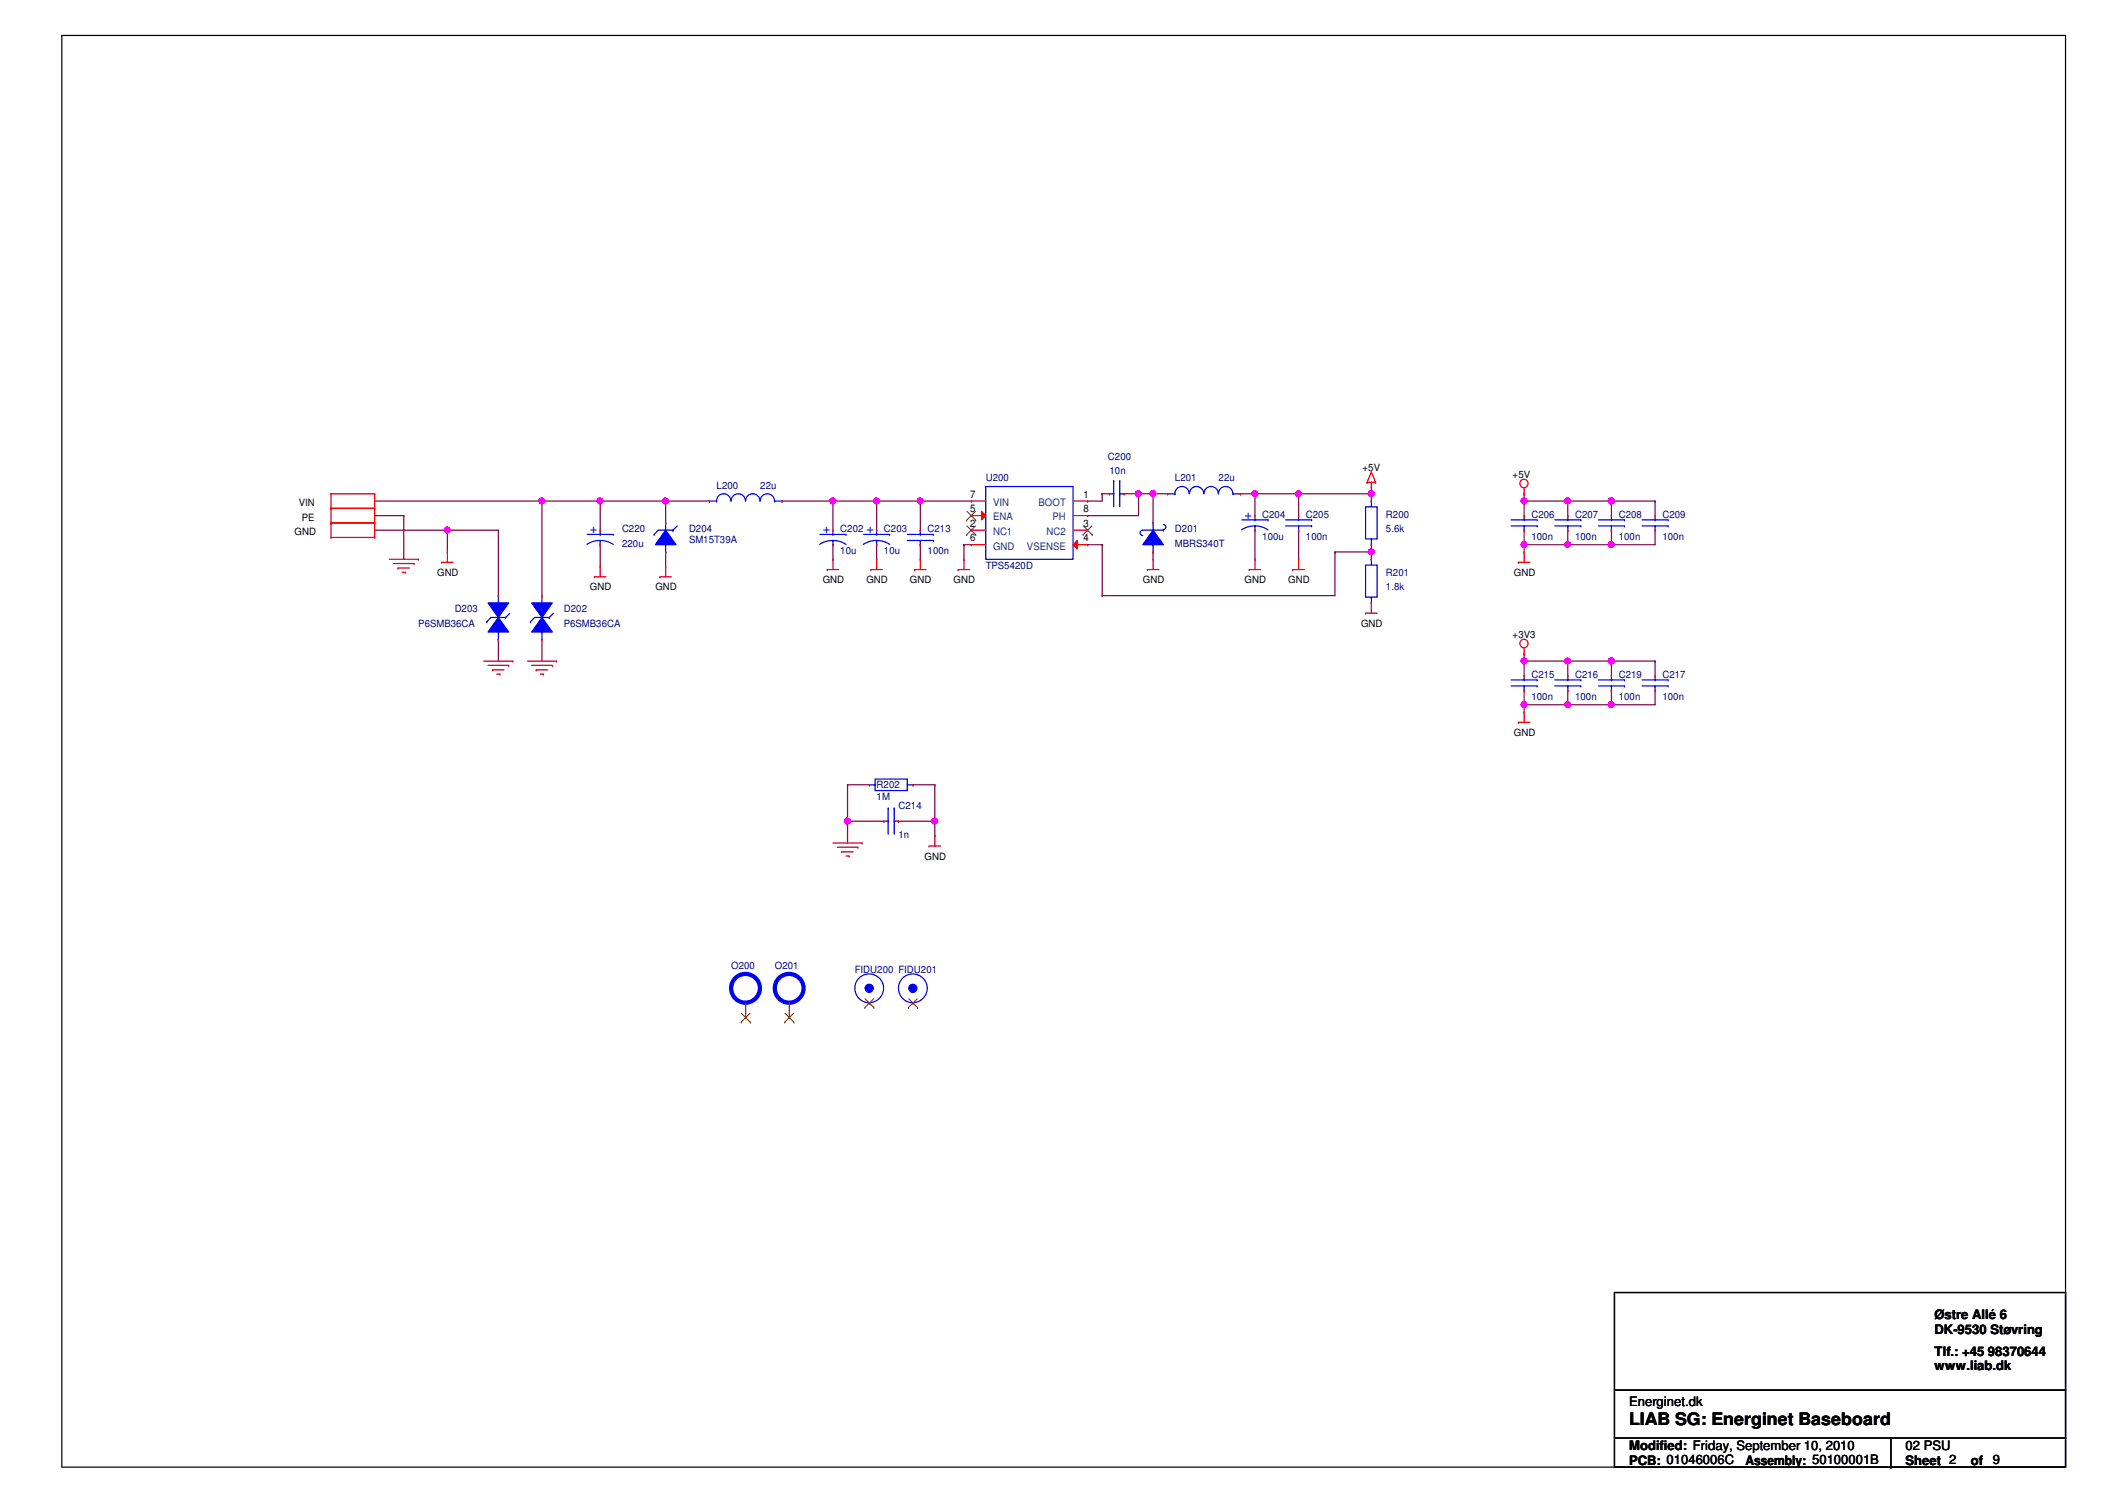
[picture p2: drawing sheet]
<svg xmlns="http://www.w3.org/2000/svg" width="297mm" height="210mm" viewBox="0 0 297 210" stroke-linecap="round" stroke-linejoin="round" font-family="sans-serif">
<path d="M8.6 5h279.9v199.9h-279.9z" fill="none" stroke="#000" stroke-width=".17"/>
<path d="M116.3 76.1h.1M116.3 76.1v2M122.4 76.1h.1M122.4 76.1v2M128.5 76.1h.1M128.5 70h.1M128.5 70v4M128.5 76.1v2M134.6 76.1h.1M134.6 76.1v2M134.6 76.1h1" fill="none" stroke="#800040" stroke-width=".17"/>
<circle cx="128.5" cy="70" r=".4" fill="#f0f"/>
<circle cx="128.5" cy="70" r=".4" fill="none" stroke="#f0f" stroke-width=".17"/>
<path d="M116.3 70h.1M116.3 70v4M122.4 70h.1M122.4 70v4M128.5 70h.1M128.5 70h7.1M153.9 69h.1M153.9 69v1M153.9 69h1M161 69h.1M161 69h2.1M161 69v4" fill="none" stroke="#800040" stroke-width=".17"/>
<circle cx="161" cy="68.9" r=".4" fill="#f0f"/>
<circle cx="161" cy="68.9" r=".4" fill="none" stroke="#f0f" stroke-width=".17"/>
<path d="M151.9 72h.1M159 69h.1M159 69h2M159 69v3h-7.1" fill="none" stroke="#800040" stroke-width=".17"/>
<circle cx="159" cy="68.9" r=".4" fill="#f0f"/>
<circle cx="159" cy="68.9" r=".4" fill="none" stroke="#f0f" stroke-width=".17"/>
<g fill="none" stroke="#800040" stroke-width=".17">
<path d="M157 69h.1M157 69h2M161 77.1h.1M161 77.1v1M173.2 69h.1M173.2 69h2.1M175.3 69h.1M175.3 74h.1M175.3 69v3M175.3 74v4.1M181.4 74h.1M181.4 69h.1"/>
<path d="M181.4 69v3M181.4 74v4.1M191.5 67.9h.1M191.5 77.1h.1M191.5 67.9v1.1M191.5 77.1v1"/>
</g>
<circle cx="191.5" cy="77.1" r=".4" fill="#f0f"/>
<circle cx="191.5" cy="77.1" r=".4" fill="none" stroke="#f0f" stroke-width=".17"/>
<g fill="none" stroke="#800040" stroke-width=".17">
<path d="M151.9 76.1h.1M151.9 70h.1M151.9 76.1h2M151.9 70h2M153.9 76.1h.1M153.9 76.1v7.1M181.4 69h.1M181.4 69h10.1M186.4 77.1h.1M186.4 77.1v6.1h-32.5M191.5 69h.1M191.5 76.1h.1"/>
<path d="M191.5 69v1M191.5 76.1v1h-5.1M153.9 83.2h.1"/>
</g>
<circle cx="191.5" cy="68.9" r=".4" fill="#f0f"/>
<circle cx="191.5" cy="68.9" r=".4" fill="none" stroke="#f0f" stroke-width=".17"/>
<circle cx="181.3" cy="68.9" r=".4" fill="#f0f"/>
<circle cx="181.3" cy="68.9" r=".4" fill="none" stroke="#f0f" stroke-width=".17"/>
<path d="M175.3 69h.1M175.3 69h6.1" fill="none" stroke="#800040" stroke-width=".17"/>
<circle cx="175.2" cy="68.9" r=".4" fill="#f0f"/>
<circle cx="175.2" cy="68.9" r=".4" fill="none" stroke="#f0f" stroke-width=".17"/>
<path d="M122.4 70h.1M122.4 70h6.1" fill="none" stroke="#800040" stroke-width=".17"/>
<circle cx="122.4" cy="70" r=".4" fill="#f0f"/>
<circle cx="122.4" cy="70" r=".4" fill="none" stroke="#f0f" stroke-width=".17"/>
<path d="M93 70h.1M93 70h6.1" fill="none" stroke="#800040" stroke-width=".17"/>
<circle cx="92.9" cy="70" r=".4" fill="#f0f"/>
<circle cx="92.9" cy="70" r=".4" fill="none" stroke="#f0f" stroke-width=".17"/>
<path d="M93 70h.1M93 77.1h.1M93 70v3M93 77.1v2M109.2 70h.1M109.2 70h13.2M116.3 70h.1" fill="none" stroke="#800040" stroke-width=".17"/>
<circle cx="116.3" cy="70" r=".4" fill="#f0f"/>
<circle cx="116.3" cy="70" r=".4" fill="none" stroke="#f0f" stroke-width=".17"/>
<path d="M212.8 70h.1M212.8 70v2" fill="none" stroke="#800040" stroke-width=".17"/>
<circle cx="212.8" cy="70" r=".4" fill="#f0f"/>
<circle cx="212.8" cy="70" r=".4" fill="none" stroke="#f0f" stroke-width=".17"/>
<path d="M212.8 69h.1M212.8 70h.1M212.8 69v1M212.8 70h12.2M218.9 70h.1M218.9 70v2" fill="none" stroke="#800040" stroke-width=".17"/>
<circle cx="218.9" cy="70" r=".4" fill="#f0f"/>
<circle cx="218.9" cy="70" r=".4" fill="none" stroke="#f0f" stroke-width=".17"/>
<path d="M225 70h.1M225 70v2" fill="none" stroke="#800040" stroke-width=".17"/>
<circle cx="225" cy="70" r=".4" fill="#f0f"/>
<circle cx="225" cy="70" r=".4" fill="none" stroke="#f0f" stroke-width=".17"/>
<path d="M212.8 76.1h.1M212.8 76.1v1M231.1 70h.1M231.1 70v2" fill="none" stroke="#800040" stroke-width=".17"/>
<circle cx="212.8" cy="76" r=".4" fill="#f0f"/>
<circle cx="212.8" cy="76" r=".4" fill="none" stroke="#f0f" stroke-width=".17"/>
<path d="M212.8 74h.1M212.8 76.1h.1M212.8 74v2.1M218.9 74h.1M218.9 74v2.1h-6.1M225 74h.1M225 70h.1M225 74v2.1M225 70h6.1M231.1 74h.1M231.1 74v2.1" fill="none" stroke="#800040" stroke-width=".17"/>
<circle cx="225" cy="70" r=".4" fill="#f0f"/>
<circle cx="225" cy="70" r=".4" fill="none" stroke="#f0f" stroke-width=".17"/>
<path d="M225 76.1h.1M225 76.1h6.1" fill="none" stroke="#800040" stroke-width=".17"/>
<circle cx="225" cy="76" r=".4" fill="#f0f"/>
<circle cx="225" cy="76" r=".4" fill="none" stroke="#f0f" stroke-width=".17"/>
<path d="M218.9 76.1h.1M218.9 76.1h6.1" fill="none" stroke="#800040" stroke-width=".17"/>
<circle cx="218.9" cy="76" r=".4" fill="#f0f"/>
<circle cx="218.9" cy="76" r=".4" fill="none" stroke="#f0f" stroke-width=".17"/>
<path d="M83.8 70h.1M83.8 70h9.2" fill="none" stroke="#800040" stroke-width=".17"/>
<circle cx="83.8" cy="70" r=".4" fill="#f0f"/>
<circle cx="83.8" cy="70" r=".4" fill="none" stroke="#f0f" stroke-width=".17"/>
<path d="M125.5 114.7h.1M125.5 114.7h5.1" fill="none" stroke="#800040" stroke-width=".17"/>
<circle cx="130.5" cy="114.7" r=".4" fill="#f0f"/>
<circle cx="130.5" cy="114.7" r=".4" fill="none" stroke="#f0f" stroke-width=".17"/>
<path d="M118.4 109.6h.1M118.4 114.7h.1M118.4 109.6h3M118.4 109.6v5.1M118.4 114.7h5M127.5 109.6h.1M127.5 109.6h3.1M130.6 114.7h.1M130.6 114.7v2" fill="none" stroke="#800040" stroke-width=".17"/>
<circle cx="118.3" cy="114.7" r=".4" fill="#f0f"/>
<circle cx="118.3" cy="114.7" r=".4" fill="none" stroke="#f0f" stroke-width=".17"/>
<path d="M52.3 72h.1M52.3 72h4.1M56.4 72h.1M56.4 72v6.1M62.5 74h.1M62.5 74v3.1M212.8 92.3h.1M212.8 92.3v2.1M118.4 114.7h.1M118.4 114.7v3M130.6 109.6h.1M130.6 109.6v5.1" fill="none" stroke="#800040" stroke-width=".17"/>
<circle cx="212.8" cy="92.3" r=".4" fill="#f0f"/>
<circle cx="212.8" cy="92.3" r=".4" fill="none" stroke="#f0f" stroke-width=".17"/>
<path d="M212.8 91.3h.1M212.8 92.3h.1M212.8 91.3v1M212.8 92.3h12.2M218.9 92.3h.1M218.9 92.3v2.1" fill="none" stroke="#800040" stroke-width=".17"/>
<circle cx="218.9" cy="92.3" r=".4" fill="#f0f"/>
<circle cx="218.9" cy="92.3" r=".4" fill="none" stroke="#f0f" stroke-width=".17"/>
<path d="M225 92.3h.1M225 92.3v2.1" fill="none" stroke="#800040" stroke-width=".17"/>
<circle cx="225" cy="92.3" r=".4" fill="#f0f"/>
<circle cx="225" cy="92.3" r=".4" fill="none" stroke="#f0f" stroke-width=".17"/>
<path d="M212.8 98.4h.1M212.8 98.4v1M231.1 92.3h.1M231.1 92.3v2.1" fill="none" stroke="#800040" stroke-width=".17"/>
<circle cx="212.8" cy="98.4" r=".4" fill="#f0f"/>
<circle cx="212.8" cy="98.4" r=".4" fill="none" stroke="#f0f" stroke-width=".17"/>
<path d="M212.8 96.4h.1M212.8 98.4h.1M212.8 96.4v2M218.9 96.4h.1M218.9 96.4v2h-6.1M225 96.4h.1M225 92.3h.1M225 96.4v2M225 92.3h6.1M231.1 96.4h.1M231.1 96.4v2" fill="none" stroke="#800040" stroke-width=".17"/>
<circle cx="225" cy="92.3" r=".4" fill="#f0f"/>
<circle cx="225" cy="92.3" r=".4" fill="none" stroke="#f0f" stroke-width=".17"/>
<path d="M225 98.4h.1M225 98.4h6.1" fill="none" stroke="#800040" stroke-width=".17"/>
<circle cx="225" cy="98.4" r=".4" fill="#f0f"/>
<circle cx="225" cy="98.4" r=".4" fill="none" stroke="#f0f" stroke-width=".17"/>
<path d="M218.9 98.4h.1M218.9 98.4h6.1" fill="none" stroke="#800040" stroke-width=".17"/>
<circle cx="218.9" cy="98.4" r=".4" fill="#f0f"/>
<circle cx="218.9" cy="98.4" r=".4" fill="none" stroke="#f0f" stroke-width=".17"/>
<path d="M69.6 74h.1M69.6 74v9.2M75.7 70h.1M75.7 70v13.2" fill="none" stroke="#800040" stroke-width=".17"/>
<circle cx="75.7" cy="70" r=".4" fill="#f0f"/>
<circle cx="75.7" cy="70" r=".4" fill="none" stroke="#f0f" stroke-width=".17"/>
<path d="M52.3 70h.1M52.3 70h23.4M62.5 74h.1M62.5 74h7.1M69.6 89.3h.1M69.6 89.3v3M75.7 89.3h.1M75.7 89.3v3" fill="none" stroke="#800040" stroke-width=".17"/>
<circle cx="62.5" cy="74" r=".4" fill="#f0f"/>
<circle cx="62.5" cy="74" r=".4" fill="none" stroke="#f0f" stroke-width=".17"/>
<path d="M52.3 74h.1M52.3 74h10.2M75.7 70h.1M75.7 70h8.1M83.8 70h.1M83.8 76.1h.1M83.8 70v4M83.8 76.1v3" fill="none" stroke="#800040" stroke-width=".17"/>
<g fill="none" stroke="#f00" stroke-width=".17">
<path d="M46.2 71h.1M46.2 69h.1M46.2 73h.1M46.2 75.1h.1M46.2 71h6.1M46.2 69v6.1M46.2 69h6.1M46.2 73h6.1M46.2 75.1h6.1M52.3 69h.1M52.3 71h.1M52.3 73h.1"/>
<path d="M52.3 75.1h.1M52.3 69v6.1M54.4 78.1h4M54.9 78.7h2.9M55.6 79.3h.1M55.6 79.3h1.6M56.2 79.9h.4M56.6 79.9h.1M57.8 78.7h.1M58.4 78.1h.1M61.7 78.5h.1M61.7 78.5h1.6"/>
<path d="M62.5 77.1h.1M62.5 77.1v1.4M83.8 79.1h.1M83.8 79.1v1.5M93 79.1h.1M93 79.1v1.5M115.5 79.5h.1M115.5 79.5h1.6M116.3 78.1h.1M116.3 78.1v1.4M121.6 79.5h.1M121.6 79.5h1.6"/>
<path d="M122.4 78.1h.1M122.4 74h.1M122.4 76.1h.1M122.4 78.1v1.4M127.7 79.5h.1M127.7 79.5h1.6M128.5 78.1h.1M128.5 78.1v1.4M133.8 79.5h.1M133.8 79.5h1.6M134.6 78.1h.1M134.6 78.1v1.4"/>
<path d="M160.2 79.5h.1M160.2 79.5h1.6M161 78.1h.1M161 78.1v1.4M174.5 79.5h.1M174.5 79.5h1.6M175.3 78.1h.1M175.3 72h.1M175.3 74h.1M175.3 78.1v1.4M180.5 79.5h.1M180.5 79.5h1.7"/>
<path d="M181.4 78.1h.1M181.4 78.1v1.4M190.9 67.4h.1M190.9 67.4h1.2M190.9 67.4l.6-1.5 .6 1.5M191.5 67.4h.1M191.5 67.4v.5M192.1 67.4h.1M212 78.5h.1M212 78.5h1.7M212.8 69h.1M212.8 77.1h.1"/>
<path d="M212.8 68.2v.8M212.8 77.1v1.4M225 72h.1M225 74h.1M67.6 92.3h4M68.2 92.9h2.8M68.8 93.6h.1M68.8 93.6h1.6M69.4 94.1h.4M69.8 94.1h.1M71 92.9h.1M71.6 92.3h.1"/>
<path d="M73.7 92.3h4M74.2 92.9h2.9M74.9 93.6h.1M74.9 93.6h1.6M75.5 94.1h.4M75.9 94.1h.1M77.1 92.9h.1M77.7 92.3h.1M83 80.6h.1M83 80.6h1.6M92.2 80.6h.1M92.2 80.6h1.6"/>
<path d="M190.7 85.6h.1M190.7 85.6h1.6M191.5 84.2h.1M191.5 84.2v1.4M212.8 91.3h.1M212.8 99.4h.1M212.8 90.5v.8M212.8 99.4v1.5M116.3 117.7h4.1M116.9 118.3h2.9M117.6 119h.1M117.6 119h1.6"/>
<path d="M118.1 119.5h.5M118.6 119.5h.1M119.8 118.3h.1M120.4 117.7h.1M129.7 118.2h.1M129.7 118.2h1.7M130.6 116.7h.1M130.6 116.7v1.5M212 100.9h.1M212 100.9h1.7"/>
<circle cx="212.8" cy="67.5" r=".59"/>
<circle cx="212.8" cy="89.9" r=".59"/>
</g>
<path d="M225.5 180.5h63v24.4h-63zM225.5 194.1h63M288.5 194.1h.1M225.5 200.8h63M264.1 204.9h.1M264.1 200.8v4.1M288.5 200.8h.1" fill="none" stroke="#000" stroke-width=".17"/>
<g fill="none" stroke="#00f" stroke-width=".17">
<path d="M120.6 74.6h3.6M122.4 75.5h.1M122.4 74.6h.1M122.4 75.5l1.1 .2 .7 .3M122.4 75.5l-1.1 .2-.7 .3M122.4 74v.6M122.4 75.5v.6M124.2 74.6h.1M173.4 72.6h3.7M175.3 73.4h.1M175.3 72.6h.1M175.3 73.4l1.1 .2 .7 .4"/>
<path d="M175.3 73.4l-1.2 .2-.7 .4M175.3 72v.6M175.3 73.4v.6M177.1 72.6h.1M223.2 73.4h3.7M223.2 72.6h3.7M225 72.6h.1M225 73.4h.1M225 72v.6M225 73.4v.6M226.9 73.4h.1M226.9 72.6h.1"/>
<path d="M74.7 86.2h2M76.7 86.2h.1"/>
</g>
<path d="M75.7 86.2l1.4 2.1h-2.9z" fill-rule="evenodd" fill="#00f"/>
<path d="M74.1 86.8h.1M74.7 86.2l-.6 .6M75.7 86.2l1.4 2.1h-2.9zM76.7 86.2h.1M77.3 85.6l-.6 .6" fill="none" stroke="#00f" stroke-width=".17"/>
<path d="M74.2 84.2h2.9l-1.4 2z" fill-rule="evenodd" fill="#00f"/>
<g fill="none" stroke="#00f" stroke-width=".17">
<path d="M91.9 74h2.1M94 74h.1M74.2 84.2h2.9l-1.4 2zM75.7 84.2h.1M75.7 88.3h.1M75.7 83.2v1M75.7 88.3v1M229.3 95.8h3.7M229.3 95h3.7M231.1 95h.1M231.1 95.8h.1M231.1 94.4v.6"/>
<path d="M231.1 95.8v.6M233 95.8h.1M233 95h.1"/>
</g>
<path d="M75.7 89.3h.1M75.7 83.2h.1M231.1 94.4h.1M231.1 96.4h.1" fill="none" stroke="#f00" stroke-width=".17"/>
<path d="M93 74l1.4 2.1h-2.9z" fill-rule="evenodd" fill="#00f"/>
<g fill="none" stroke="#00f" stroke-width=".17">
<path d="M91.4 74.6h.1M91.9 74l-.5 .6M93 74l1.4 2.1h-2.9zM93 73h.1M93 76.1h.1M93 73v1M93 76.1v1M94 74h.1M94.6 73.4l-.6 .6M159.6 74h2.9M161 76.1h.1M161 73h.1"/>
<path d="M161 73v1M161 76.1v1M162.5 74h.1"/>
</g>
<path d="M93 77.1h.1M93 73h.1" fill="none" stroke="#f00" stroke-width=".17"/>
<path d="M161 74l1.5 2.1h-2.9z" fill-rule="evenodd" fill="#00f"/>
<path d="M137.7 67.9h12.2v10.2h-12.2zM159.6 74a.38 .38 0 0 0-.4 .4 .38 .38 0 0 0 .4 .4M161 74l1.5 2.1h-2.9zM162.5 73.2a.36 .36 0 0 1 .3 .4 .36 .36 0 0 1-.4 .4M121.4 109.6h.8M122.2 108.8h4.5v1.6h-4.5zM122.2 109.6h.1M126.7 109.6h.8M127.5 109.6h.1" fill="none" stroke="#00f" stroke-width=".17"/>
<path d="M135.6 70h.1M135.6 70h2.1M161 77.1h.1M161 73h.1M121.4 109.6h.1M127.5 109.6h.1" fill="none" stroke="#f00" stroke-width=".17"/>
<path d="M137.1 71.4l.6 .6-.6 .6z" fill="#f00"/>
<path d="M135.6 72h.1M135.6 76.1h.1M135.6 72h2.1M135.6 76.1h2.1M137.1 71.4l.6 .6-.6 .6zM149.9 72h2M149.9 70h2M151.9 70h.1M151.9 72h.1" fill="none" stroke="#f00" stroke-width=".17"/>
<path d="M135 72.6h.1M135 71.4l1.3 1.2M136.2 71.4l-1.2 1.2M136.3 72.6h.1" fill="none" stroke="#804000" stroke-width=".14"/>
<path d="M149.9 76.1l.5-.6v1.2z" fill="#f00"/>
<path d="M135.6 74h.1M135.6 74h2.1M149.9 76.1l.5-.6v1.2zM149.9 76.1h2M149.9 74h2M151.9 76.1h.1M151.9 74h.1M181.4 72h.1M181.4 74h.1M212.8 72h.1M212.8 74h.1" fill="none" stroke="#f00" stroke-width=".17"/>
<path d="M135 74.7h.1M135 73.4l1.3 1.3M136.2 73.4l-1.2 1.3M136.3 74.7h.1M151.3 74.7h.1M151.3 73.4l1.2 1.3M152.5 73.4l-1.2 1.3M152.5 74.7h.1" fill="none" stroke="#804000" stroke-width=".14"/>
<g fill="none" stroke="#00f" stroke-width=".17">
<path d="M179.5 73.4h3.7M179.5 72.6h3.7M181.4 72.6h.1M181.4 73.4h.1M181.4 72v.6M181.4 73.4v.6M183.2 73.4h.1M183.2 72.6h.1M211 73.4h3.7M211 72.6h3.7M212.8 72.6h.1M212.8 73.4h.1"/>
<path d="M212.8 72v.6M212.8 73.4v.6M214.7 73.4h.1M214.7 72.6h.1M68.6 86.2h2M70.6 86.2h.1"/>
</g>
<path d="M69.6 86.2l1.4 2.1h-2.8z" fill-rule="evenodd" fill="#00f"/>
<path d="M68 86.8h.1M68.6 86.2l-.6 .6M69.6 86.2l1.4 2.1h-2.8zM70.6 86.2h.1M71.2 85.6l-.6 .6" fill="none" stroke="#00f" stroke-width=".17"/>
<path d="M68.2 84.2h2.8l-1.4 2z" fill-rule="evenodd" fill="#00f"/>
<g fill="none" stroke="#00f" stroke-width=".17">
<path d="M82 74.6h3.6M83.8 75.5h.1M83.8 74.6h.1M83.8 75.5l1.1 .2 .7 .3M83.8 75.5l-1.2 .2-.6 .3M83.8 74v.6M83.8 75.5v.6M85.6 74.6h.1M126.7 75.5h3.6M126.7 74.6h3.6M128.5 74.6h.1M128.5 75.5h.1"/>
<path d="M128.5 74v.6M128.5 75.5v.6M130.3 75.5h.1M130.3 74.6h.1M154.9 69h.6M155.5 69h.1M155.5 67.1h.1M155.5 67.1v3.7M156.4 67.1h.1M156.4 69h.1M156.4 69h.6M156.4 67.1v3.7"/>
<path d="M163.1 69h1M164.1 69a1 1 0 0 1 1-1.1 1 1 0 0 1 1 1.1M164.1 69h.1M166.1 69a1 1 0 0 1 1-1.1 1 1 0 0 1 1 1.1M168.1 69a1 1 0 0 1 1-1.1 1 1 0 0 1 1 1.1M170.2 69a1 1 0 0 1 1-1.1 1 1 0 0 1 1 1.1M172.2 69h.1M172.2 69h1M190.7 70.8h1.6v4.5h-1.6zM191.5 75.3h.1M191.5 70h.1M191.5 70v.8"/>
<path d="M191.5 75.3v.8M217.1 73.4h3.7M217.1 72.6h3.7M218.9 72.6h.1M218.9 73.4h.1M218.9 72v.6M218.9 73.4v.6M220.8 73.4h.1M220.8 72.6h.1M229.3 73.4h3.7M229.3 72.6h3.7M231.1 72.6h.1"/>
<path d="M231.1 73.4h.1M231.1 72v.6M231.1 73.4v.6M233 73.4h.1M233 72.6h.1M68.2 84.2h2.8l-1.4 2zM69.6 84.2h.1M69.6 88.3h.1M69.6 83.2v1M69.6 88.3v1M223.2 95.8h3.7M223.2 95h3.7"/>
<path d="M225 95h.1M225 95.8h.1M225 94.4v.6M225 95.8v.6M226.9 95.8h.1M226.9 95h.1M123.4 114.7h.6M124 114.7h.1M124 112.9h.1M124 112.9v3.6M124.9 112.9h.1M124.9 114.7h.1"/>
<path d="M124.9 114.7h.6M124.9 112.9v3.6"/>
<circle cx="121.4" cy="138" r="2.01"/>
</g>
<g fill="none" stroke="#f00" stroke-width=".17">
<path d="M83.8 74h.1M83.8 76.1h.1M128.5 74h.1M128.5 76.1h.1M154.9 69h.1M157 69h.1M163.1 69h.1M173.2 69h.1M191.5 76.1h.1M191.5 70h.1M218.9 72h.1M218.9 74h.1"/>
<path d="M231.1 72h.1M231.1 74h.1M69.6 89.3h.1M69.6 83.2h.1M225 94.4h.1M225 96.4h.1M123.4 114.7h.1M125.5 114.7h.1M104.1 142.1h.1M104.1 140.1v2M110.2 142.1h.1M110.2 140.1v2"/>
</g>
<g fill="none" stroke="#00f" stroke-width=".59">
<circle cx="104.1" cy="138" r="2.01"/>
<circle cx="110.2" cy="138" r="2.01"/>
</g>
<path d="M103.5 142.7h.1M103.5 141.5l1.3 1.2M104.7 141.5l-1.2 1.2M104.8 142.7h.1M109.6 142.7h.1M109.6 141.5l1.3 1.2M110.8 141.5l-1.2 1.2M110.9 142.7h.1" fill="none" stroke="#804000" stroke-width=".14"/>
<circle cx="121.4" cy="138" r=".57" fill="#00f"/>
<g fill="none" stroke="#00f" stroke-width=".17">
<path d="M211 95.8h3.7M211 95h3.7M212.8 95h.1M212.8 95.8h.1M212.8 94.4v.6M212.8 95.8v.6M214.7 95.8h.1M214.7 95h.1"/>
<circle cx="121.4" cy="138" r=".57"/>
<circle cx="127.5" cy="138" r="2.01"/>
</g>
<path d="M212.8 94.4h.1M212.8 96.4h.1M121.4 140.1h.1" fill="none" stroke="#f00" stroke-width=".17"/>
<path d="M120.8 139.5l1.2 1.2M122 139.5l-1.2 1.2M120.8 140.7h.1M122 140.7h.1" fill="none" stroke="#804000" stroke-width=".14"/>
<circle cx="127.5" cy="138" r=".57" fill="#00f"/>
<g fill="none" stroke="#00f" stroke-width=".17">
<path d="M99.1 70h1M100.1 70a1 1 0 0 1 1-1 1 1 0 0 1 1 1M100.1 70h.1M102.1 70a1 1 0 0 1 1-1 1 1 0 0 1 1 1M104.1 70a1 1 0 0 1 1-1 1 1 0 0 1 1 1M106.2 70a1 1 0 0 1 1-1 1 1 0 0 1 1 1M108.2 70h.1M108.2 70h1M114.5 74.6h3.6M116.3 75.5h.1M116.3 74.6h.1M116.3 75.5l1.2 .2 .6 .3"/>
<path d="M116.3 75.5l-1.1 .2-.7 .3M116.3 74v.6M116.3 75.5v.6M118.1 74.6h.1M190.7 78.9h1.6v4.5h-1.6zM191.5 78.1h.1M191.5 78.1v.8M191.5 83.4h.1M191.5 83.4v.8M217.1 95.8h3.7M217.1 95h3.7M218.9 95h.1"/>
<path d="M218.9 95.8h.1M218.9 94.4v.6M218.9 95.8v.6M220.8 95.8h.1M220.8 95h.1"/>
<circle cx="127.5" cy="138" r=".57"/>
</g>
<path d="M99.1 70h.1M109.2 70h.1M116.3 74h.1M116.3 76.1h.1M191.5 78.1h.1M191.5 84.2h.1M218.9 94.4h.1M218.9 96.4h.1M127.5 140.1h.1" fill="none" stroke="#f00" stroke-width=".17"/>
<path d="M126.9 139.5l1.2 1.2M128.1 139.5l-1.2 1.2M126.9 140.7h.1M128.1 140.7h.1" fill="none" stroke="#804000" stroke-width=".14"/>
<circle cx="128.5" cy="70" r=".4" fill="#f0f"/>
<circle cx="128.5" cy="70" r=".4" fill="none" stroke="#f0f" stroke-width=".17"/>
<circle cx="161" cy="68.9" r=".4" fill="#f0f"/>
<circle cx="161" cy="68.9" r=".4" fill="none" stroke="#f0f" stroke-width=".17"/>
<circle cx="159" cy="68.9" r=".4" fill="#f0f"/>
<circle cx="159" cy="68.9" r=".4" fill="none" stroke="#f0f" stroke-width=".17"/>
<circle cx="191.5" cy="77.1" r=".4" fill="#f0f"/>
<circle cx="191.5" cy="77.1" r=".4" fill="none" stroke="#f0f" stroke-width=".17"/>
<circle cx="191.5" cy="68.9" r=".4" fill="#f0f"/>
<circle cx="191.5" cy="68.9" r=".4" fill="none" stroke="#f0f" stroke-width=".17"/>
<circle cx="181.3" cy="68.9" r=".4" fill="#f0f"/>
<circle cx="181.3" cy="68.9" r=".4" fill="none" stroke="#f0f" stroke-width=".17"/>
<circle cx="175.2" cy="68.9" r=".4" fill="#f0f"/>
<circle cx="175.2" cy="68.9" r=".4" fill="none" stroke="#f0f" stroke-width=".17"/>
<circle cx="122.4" cy="70" r=".4" fill="#f0f"/>
<circle cx="122.4" cy="70" r=".4" fill="none" stroke="#f0f" stroke-width=".17"/>
<circle cx="92.9" cy="70" r=".4" fill="#f0f"/>
<circle cx="92.9" cy="70" r=".4" fill="none" stroke="#f0f" stroke-width=".17"/>
<circle cx="116.3" cy="70" r=".4" fill="#f0f"/>
<circle cx="116.3" cy="70" r=".4" fill="none" stroke="#f0f" stroke-width=".17"/>
<circle cx="212.8" cy="70" r=".4" fill="#f0f"/>
<circle cx="212.8" cy="70" r=".4" fill="none" stroke="#f0f" stroke-width=".17"/>
<circle cx="218.9" cy="70" r=".4" fill="#f0f"/>
<circle cx="218.9" cy="70" r=".4" fill="none" stroke="#f0f" stroke-width=".17"/>
<circle cx="225" cy="70" r=".4" fill="#f0f"/>
<circle cx="225" cy="70" r=".4" fill="none" stroke="#f0f" stroke-width=".17"/>
<circle cx="212.8" cy="76" r=".4" fill="#f0f"/>
<circle cx="212.8" cy="76" r=".4" fill="none" stroke="#f0f" stroke-width=".17"/>
<circle cx="225" cy="70" r=".4" fill="#f0f"/>
<circle cx="225" cy="70" r=".4" fill="none" stroke="#f0f" stroke-width=".17"/>
<circle cx="225" cy="76" r=".4" fill="#f0f"/>
<circle cx="225" cy="76" r=".4" fill="none" stroke="#f0f" stroke-width=".17"/>
<circle cx="218.9" cy="76" r=".4" fill="#f0f"/>
<circle cx="218.9" cy="76" r=".4" fill="none" stroke="#f0f" stroke-width=".17"/>
<circle cx="83.8" cy="70" r=".4" fill="#f0f"/>
<circle cx="83.8" cy="70" r=".4" fill="none" stroke="#f0f" stroke-width=".17"/>
<circle cx="130.5" cy="114.7" r=".4" fill="#f0f"/>
<circle cx="130.5" cy="114.7" r=".4" fill="none" stroke="#f0f" stroke-width=".17"/>
<circle cx="118.3" cy="114.7" r=".4" fill="#f0f"/>
<circle cx="118.3" cy="114.7" r=".4" fill="none" stroke="#f0f" stroke-width=".17"/>
<circle cx="212.8" cy="92.3" r=".4" fill="#f0f"/>
<circle cx="212.8" cy="92.3" r=".4" fill="none" stroke="#f0f" stroke-width=".17"/>
<circle cx="218.9" cy="92.3" r=".4" fill="#f0f"/>
<circle cx="218.9" cy="92.3" r=".4" fill="none" stroke="#f0f" stroke-width=".17"/>
<circle cx="225" cy="92.3" r=".4" fill="#f0f"/>
<circle cx="225" cy="92.3" r=".4" fill="none" stroke="#f0f" stroke-width=".17"/>
<circle cx="212.8" cy="98.4" r=".4" fill="#f0f"/>
<circle cx="212.8" cy="98.4" r=".4" fill="none" stroke="#f0f" stroke-width=".17"/>
<circle cx="225" cy="92.3" r=".4" fill="#f0f"/>
<circle cx="225" cy="92.3" r=".4" fill="none" stroke="#f0f" stroke-width=".17"/>
<circle cx="225" cy="98.4" r=".4" fill="#f0f"/>
<circle cx="225" cy="98.4" r=".4" fill="none" stroke="#f0f" stroke-width=".17"/>
<circle cx="218.9" cy="98.4" r=".4" fill="#f0f"/>
<circle cx="218.9" cy="98.4" r=".4" fill="none" stroke="#f0f" stroke-width=".17"/>
<circle cx="75.7" cy="70" r=".4" fill="#f0f"/>
<circle cx="75.7" cy="70" r=".4" fill="none" stroke="#f0f" stroke-width=".17"/>
<circle cx="62.5" cy="74" r=".4" fill="#f0f"/>
<circle cx="62.5" cy="74" r=".4" fill="none" stroke="#f0f" stroke-width=".17"/>
<text font-size="2.4" x="227.5" y="199">LIAB SG: Energinet Baseboard</text>
<g font-size="1.8" fill="#00f">
<text x="82.4" y="74.5">+</text>
<text x="114.9" y="74.5">+</text>
<text x="121" y="74.5">+</text>
<text x="173.8" y="72.4">+</text>
</g>
<g font-size="1.8">
<text x="270.2" y="184.2">Østre Allé 6</text>
<text x="270.2" y="186.3">DK-9530 Støvring</text>
<text x="270.2" y="189.3">Tlf.: +45 98370644</text>
<text x="270.2" y="191.3">www.liab.dk</text>
<text x="227.5" y="196.4">Energinet.dk</text>
<text x="227.5" y="202.5">Modified: Friday, September 10, 2010</text>
<text x="266.1" y="202.5">02 PSU</text>
<text x="227.5" y="204.6">PCB: 01046006C</text>
<text x="243.8" y="204.6">Assembly: 50100001B</text>
<text x="266.1" y="204.6">Sheet 2</text>
<text x="275.2" y="204.6">of</text>
<text x="278.3" y="204.5">9</text>
</g>
<g font-size="1.4" fill="#000080">
<text x="154.7" y="64.2">C200</text>
<text x="100.1" y="68.2">L200</text>
<text x="106.2" y="68.2">22u</text>
<text x="137.7" y="67.2">U200</text>
<text x="154.9" y="66.2">10n</text>
<text x="164.1" y="67.2">L201</text>
<text x="170.2" y="67.2">22u</text>
<text x="86.9" y="74.3">C220</text>
<text x="86.9" y="76.4">220u</text>
<text x="96.2" y="74.3">D204</text>
<text x="96.2" y="75.8">SM15T39A</text>
<text x="117.3" y="74.3">C202</text>
<text x="117.3" y="77.4">10u</text>
<text x="123.4" y="74.3">C203</text>
<text x="123.4" y="77.4">10u</text>
<text x="129.5" y="74.3">C213</text>
<text x="129.5" y="77.4">100n</text>
<text x="164.1" y="74.3">D201</text>
<text x="164.1" y="76.4">MBRS340T</text>
<text x="176.3" y="72.3">C204</text>
<text x="176.3" y="75.4">100u</text>
<text x="182.4" y="72.3">C205</text>
<text x="182.4" y="75.4">100n</text>
<text x="193.5" y="72.3">R200</text>
<text x="193.5" y="74.3">5.6k</text>
<text x="213.9" y="72.3">C206</text>
<text x="213.9" y="75.4">100n</text>
<text x="220" y="72.3">C207</text>
<text x="220" y="75.4">100n</text>
<text x="226.1" y="72.3">C208</text>
<text x="226.1" y="75.4">100n</text>
<text x="232.2" y="72.3">C209</text>
<text x="232.2" y="75.4">100n</text>
<text x="137.7" y="79.4">TPS5420D</text>
<text x="193.5" y="80.4">R201</text>
<text x="193.5" y="82.5">1.8k</text>
<text x="58.4" y="87.5">P6SMB36CA</text>
<text x="63.5" y="85.5">D203</text>
<text x="78.7" y="85.5">D202</text>
<text x="78.7" y="87.5">P6SMB36CA</text>
<text x="213.9" y="94.7">C215</text>
<text x="220" y="94.7">C216</text>
<text x="226.1" y="94.7">C219</text>
<text x="232.2" y="94.7">C217</text>
<text x="213.9" y="97.7">100n</text>
<text x="220" y="97.7">100n</text>
<text x="226.1" y="97.7">100n</text>
<text x="232.2" y="97.7">100n</text>
<text x="122.4" y="110.1">R202</text>
<text x="122.4" y="111.7">1M</text>
<text x="125.5" y="112.9">C214</text>
<text x="125.5" y="117">1n</text>
<text x="102.1" y="135.3">O200</text>
<text x="108.2" y="135.3">O201</text>
<text x="119.4" y="135.9">FIDU200 FIDU201</text>
</g>
<g font-size="1.4">
<text x="190.3" y="65.8">+5V</text>
<text x="41.7" y="70.7">VIN</text>
<text x="135.5" y="69.5">7</text>
<text x="135.5" y="71.5">5</text>
<text x="151.3" y="69.5">1</text>
<text x="151.3" y="71.5">8</text>
<text x="211.2" y="66.8">+5V</text>
<text x="41.1" y="74.8">GND</text>
<text x="42.2" y="72.7">PE</text>
<text x="135.5" y="75.6">6</text>
<text x="135.5" y="73.6">2</text>
<text x="151.3" y="75.6">4</text>
<text x="151.3" y="73.6">3</text>
<text x="61" y="80.4">GND</text>
<text x="82.4" y="82.5">GND</text>
<text x="91.5" y="82.5">GND</text>
<text x="114.9" y="81.4">GND</text>
<text x="121" y="81.4">GND</text>
<text x="127.1" y="81.4">GND</text>
<text x="133.2" y="81.4">GND</text>
<text x="159.6" y="81.4">GND</text>
<text x="173.8" y="81.4">GND</text>
<text x="179.9" y="81.4">GND</text>
<text x="211.4" y="80.4">GND</text>
<text x="190.1" y="87.5">GND</text>
<text x="211.2" y="89.2">+3V3</text>
<text x="211.4" y="102.8">GND</text>
<text x="129.1" y="120.1">GND</text>
</g>
<g font-size="1.4" fill="#004080">
<text x="138.7" y="70.7">VIN</text>
<text x="145" y="70.7">BOOT</text>
<text x="138.7" y="72.7">ENA</text>
<text x="138.7" y="76.8">GND</text>
<text x="138.7" y="74.7">NC1</text>
<text x="143.4" y="76.8">VSENSE</text>
<text x="146.1" y="74.7">NC2</text>
<text x="147" y="72.7">PH</text>
</g>
</svg>
